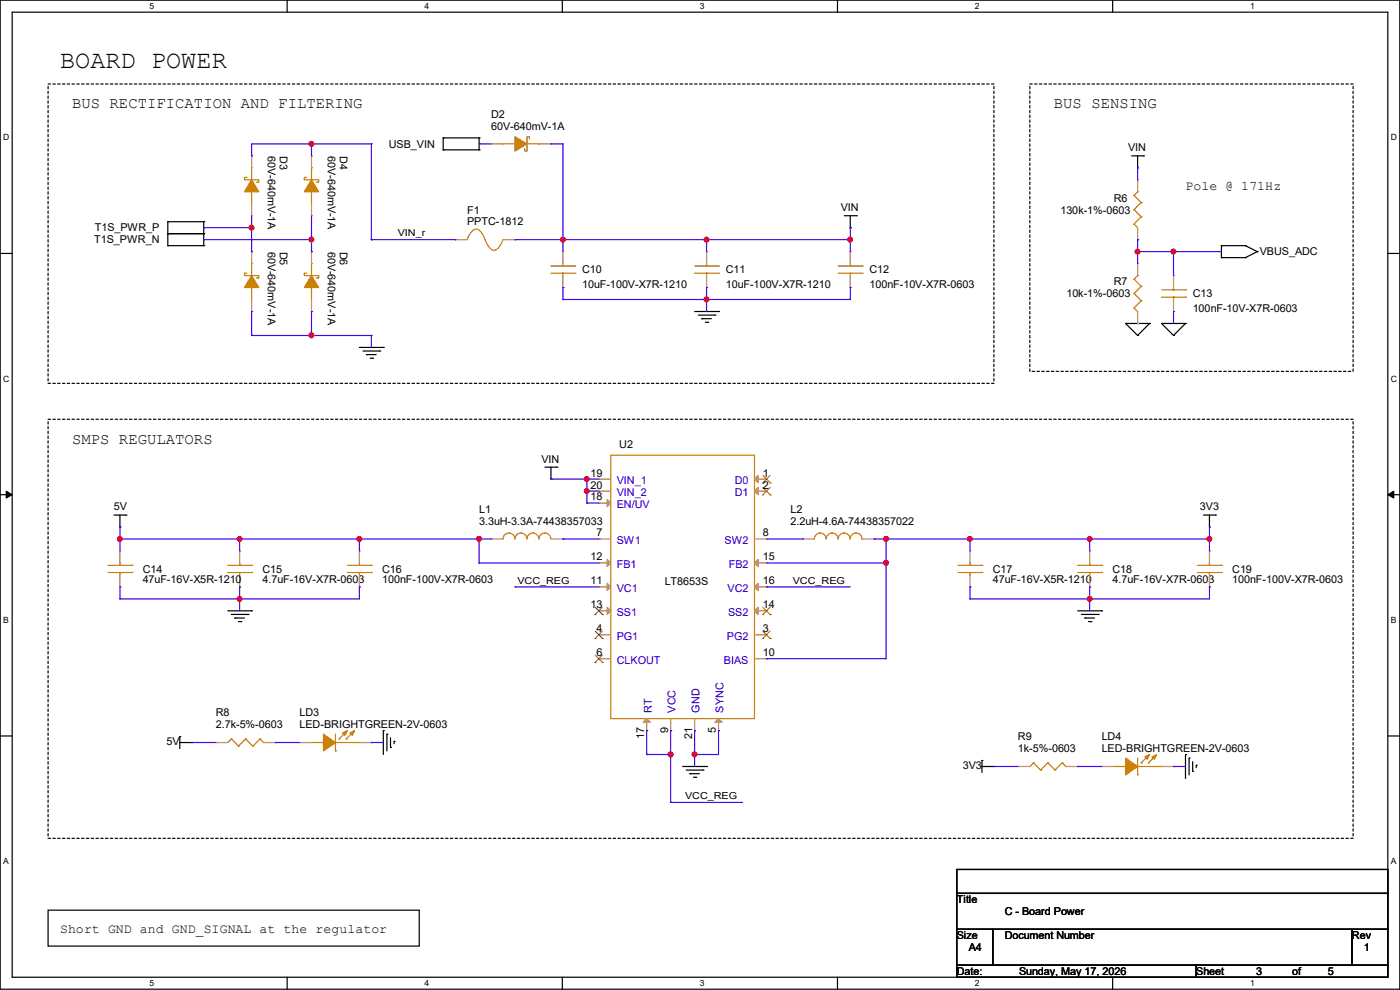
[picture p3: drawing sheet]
<svg xmlns="http://www.w3.org/2000/svg" width="297mm" height="210mm" viewBox="0 0 297 210" stroke-linecap="round" stroke-linejoin="round" font-family="sans-serif">
<path d="M0 0h297v209.8h-297zM2.6 2.6h291.8v204.7h-291.8z" fill="none" stroke="#000" stroke-width=".25"/>
<g fill="#fff">
<path d="M31.7 .3h1v2h-1z"/>
<path d="M31.7 207.6h1v1.9h-1z"/>
</g>
<path d="M60.9 0v2.6M60.9 207.3v2.5" fill="none" stroke="#000" stroke-width=".25"/>
<g fill="#fff">
<path d="M90.1 .3h1v2h-1z"/>
<path d="M90.1 207.6h1v1.9h-1z"/>
</g>
<path d="M119.3 0v2.6M119.3 207.3v2.5" fill="none" stroke="#000" stroke-width=".25"/>
<g fill="#fff">
<path d="M148.5 .3h.9v2h-.9z"/>
<path d="M148.5 207.6h.9v1.9h-.9z"/>
</g>
<path d="M177.7 0v2.6M177.7 207.3v2.5" fill="none" stroke="#000" stroke-width=".25"/>
<g fill="#fff">
<path d="M206.8 .3h1v2h-1z"/>
<path d="M206.8 207.6h1v1.9h-1z"/>
</g>
<path d="M236.1 0v2.6M236.1 207.3v2.5" fill="none" stroke="#000" stroke-width=".25"/>
<g fill="#fff">
<path d="M265.2 .3h1v2h-1z"/>
<path d="M265.2 207.6h1v1.9h-1z"/>
<path d="M.7 28.2h1.2v1.9h-1.2z"/>
<path d="M295.1 28.2h1.2v1.9h-1.2z"/>
<path d="M.7 79.3h1.2v2h-1.2z"/>
<path d="M295.1 79.3h1.2v2h-1.2z"/>
</g>
<path d="M0 53.8h2.6M294.4 53.8h2.6" fill="none" stroke="#000" stroke-width=".25"/>
<g fill="#fff">
<path d="M.7 130.5h1.2v2h-1.2z"/>
<path d="M295.1 130.5h1.1v2h-1.1z"/>
</g>
<path d="M0 104.9h2.6M294.4 104.9h2.6" fill="none" stroke="#000" stroke-width=".25"/>
<path d="M1.3 104.2l1.3 .7-1.3 .8zM294.4 104.9l1.3-.7v1.5z" fill="#000" stroke="#000" stroke-width=".21"/>
<g fill="#fff">
<path d="M.7 181.7h1.2v2h-1.2z"/>
<path d="M295.1 181.7h1.1v2h-1.1z"/>
</g>
<g fill="none" stroke="#000" stroke-width=".25">
<path d="M94 31.8h.1M94 29.3h.1M94 29.3h7.6M94 31.8h7.6M94 29.3v2.5M101.6 29.3h.1M101.6 31.8h.1M101.6 29.3v2.5M240.1 33.1h2.5M241.3 35.6h.1M241.3 33.1v2.5M242.6 33.1h.1"/>
<path d="M35.6 49.6h.1M35.6 47h.1M35.6 52.1h.1M35.6 52.1h7.6M35.6 47h7.6M35.6 49.6h7.6M35.6 47v5.1M43.2 47h.1M43.2 49.6h.1M43.2 52.1h.1M43.2 47v5.1M179.1 45.8h2.6"/>
<path d="M180.4 48.3h.1M180.4 45.8v2.5M181.7 45.8h.1M259.1 54.7h.1M259.1 52.1h.1M259.1 52.1h5.1M259.1 54.7h5.1M259.1 52.1v2.6M264.2 52.1h.1M264.2 54.7h.1M264.2 52.1l2.5 1.3M266.7 53.4h.1"/>
<path d="M266.7 53.4l-2.5 1.3M76.2 73.7h5.1M77 74.5h3.6M77.8 75.2h.1M77.8 75.2h2M78.5 76h.5M79 76h.1M80.6 74.5h.1M81.3 73.7h.1M147.4 66.1h5M148.1 66.8h3.6M148.9 67.6h.1"/>
<path d="M148.9 67.6h2M149.6 68.4h.6M150.2 68.4h.1M151.7 66.8h.1M152.4 66.1h.1M238.8 68.6h.1M238.8 68.6h5.1M238.8 68.6l2.5 2.6M241.3 71.2h.1M243.9 68.6h.1M243.9 68.6l-2.6 2.6M246.4 68.6h.1"/>
<path d="M246.4 68.6h5.1M246.4 68.6l2.6 2.6M249 71.2h.1M251.5 68.6h.1M251.5 68.6l-2.5 2.6M115.6 99.1h2.6M116.9 99.1v2.5M118.2 99.1h.1M24.2 109.3h2.5M25.4 111.8h.1M25.4 109.3v2.5M26.7 109.3h.1"/>
<path d="M116.9 101.6h.1M255.3 109.3h2.6M256.6 111.8h.1M256.6 109.3v2.5M257.9 109.3h.1M48.3 129.6h5.1M49.1 130.3h3.5M49.8 131.1h.1M49.8 131.1h2.1M50.6 131.9h.5M51.1 131.9h.1M52.6 130.3h.1"/>
<path d="M53.4 129.6h.1M228.6 129.6h5.1M229.4 130.3h3.6M230.2 131.1h.1M230.2 131.1h2M230.9 131.9h.5M231.4 131.9h.1M233 130.3h.1M233.7 129.6h.1M0 156.1h2.6M38.1 156.3h.1M38.1 157.5h2.6"/>
<path d="M38.1 156.3v2.5M40.7 157.5h.1M81.3 155h.1M81.3 155v5.1M82.1 155.7h.1M82.1 155.7v3.6M82.8 158.5h.1M82.8 156.5v2M83.6 157.3h.1M83.6 157.3v.5M294.4 156.1h2.6M144.8 162.6h5.1"/>
<path d="M145.6 163.4h3.5M146.3 164.1h.1M146.3 164.1h2.1M147.1 164.9h.5M147.6 164.9h.1M149.1 163.4h.1M149.9 162.6h.1M208.3 161.3h.1M208.3 162.6h2.6M208.3 161.3v2.6M210.9 162.6h.1M251.5 160.1h.1"/>
<path d="M251.5 160.1v5M252.3 160.8h.1M252.3 160.8v3.6M253 163.6h.1M253 161.6v2M253.8 162.3h.1M253.8 162.3v.6M10.2 193.1h78.7v7.6h-78.7zM203 184.4h91.4v5.1h-91.4zM203 189.5h91.4v7.6h-91.4zM203 197.1h7.6v7.7h-7.6zM210.6 197.1h76.2v7.7h-76.2z"/>
<path d="M286.8 197.1h7.6v7.7h-7.6zM203 204.8h50.8v2.5h-50.8zM253.8 204.8h40.6v2.5h-40.6z"/>
</g>
<path d="M10.2 17.8h200.7v63.5h-200.7zM218.5 17.8h68.6v61h-68.6zM10.2 88.9h276.9v88.9h-276.9z" fill="none" stroke="#000" stroke-width=".25" stroke-dasharray=".5"/>
<g fill="none" stroke="#cc8006" stroke-width=".25">
<path d="M52.4 37.6h-.5v.5h3v.6h-.5M53.4 35.6h.1M53.4 35.6v7.6M65.1 37.6h-.5v.5h3v.6h-.5M66.1 35.6h.1M66.1 35.6v7.6M106.7 30.5h7.6M112.3 29.5v-.5h-.5v3h-.5v-.5M114.3 30.5h.1M52.4 58h-.5v.5h3v.5h-.5M53.4 55.9h.1M53.4 55.9v7.6"/>
<path d="M65.1 58h-.5v.5h3v.5h-.5M66.1 55.9h.1M66.1 55.9v7.6M99.1 50.8l.2-.4a3.4 3.4 0 0 1 1.4-1.8h.5l.5 .3 .6 .7 1.2 2.5 .6 .7a1.19 1.19 0 0 0 1.9-.5l.7-1.5M116.9 56.4h5.1M116.9 58h5.1M119.4 58h.1M119.4 56.4h.1M119.4 55.9v.5M119.4 58v.5M122 56.4h.1M122 58h.1"/>
<path d="M147.4 56.4h5M147.4 58h5M149.9 58h.1M149.9 56.4h.1M149.9 55.9v.5M149.9 58v.5M152.4 56.4h.1M152.4 58h.1M177.8 56.4h5.1M177.8 58h5.1M180.4 58h.1M180.4 56.4h.1"/>
<path d="M180.4 55.9v.5M180.4 58v.5M182.9 56.4h.1M182.9 58h.1M240.6 47.5h.1M240.6 44.5h.1M240.6 41.4h.1M240.6 59.2h.1M240.6 47.5l.7 .8M240.6 44.5l1.5 1.5M240.6 41.4l1.5 1.6M240.6 59.2l1.5 1.5"/>
<path d="M241.3 40.7h.1M241.3 58.5h.1M241.3 40.7l-.7 .7M241.3 58.5l-.7 .7M242.1 46h.1M242.1 43h.1M242.1 46l-1.5 1.5M242.1 43l-1.5 1.5M240.6 65.3h.1M240.6 62.3h.1M240.6 65.3l.7 .8M240.6 62.3l1.5 1.5"/>
<path d="M242.1 63.8h.1M242.1 60.7h.1M242.1 63.8l-1.5 1.5M242.1 60.7l-1.5 1.6M246.4 61.5h5.1M246.4 63h5.1M249 63h.1M249 61.5h.1M249 61v.5M249 63v.5M251.5 61.5h.1M251.5 63h.1"/>
<path d="M129.6 96.6h30.5v55.8h-30.5zM22.9 119.9h5.1M25.4 119.9h.1M25.4 119.4v.5M28 119.9h.1M48.3 119.9h5.1M50.8 119.9h.1M50.8 119.4v.5M53.4 119.9h.1M73.7 119.9h5.1M76.2 119.9h.1M76.2 119.4v.5"/>
<path d="M78.8 119.9h.1M106.7 114.3a1.25 1.25 0 0 1 1.3-1.2 1.25 1.25 0 0 1 1.2 1.2M109.3 114.3a1.25 1.25 0 0 1 1.2-1.2 1.25 1.25 0 0 1 1.3 1.2M111.8 114.3a1.25 1.25 0 0 1 1.3-1.2 1.25 1.25 0 0 1 1.2 1.2M114.3 114.3a1.25 1.25 0 0 1 1.3-1.2 1.25 1.25 0 0 1 1.2 1.2M172.8 114.3a1.25 1.25 0 0 1 1.2-1.2 1.25 1.25 0 0 1 1.3 1.2M175.3 114.3a1.25 1.25 0 0 1 1.3-1.2 1.25 1.25 0 0 1 1.2 1.2M177.8 114.3a1.25 1.25 0 0 1 1.3-1.2 1.25 1.25 0 0 1 1.2 1.2M180.4 114.3a1.25 1.25 0 0 1 1.2-1.2 1.25 1.25 0 0 1 1.3 1.2M203.2 119.9h5.1M205.8 119.9h.1M205.8 119.4v.5"/>
<path d="M208.3 119.9h.1M228.6 119.9h5.1M231.2 119.9h.1M231.2 119.4v.5M233.7 119.9h.1M254 119.9h5.1M256.6 119.9h.1M256.6 119.4v.5M259.1 119.9h.1M22.9 121.5h5.1M25.4 121.5h.1M25.4 121.5v.5"/>
<path d="M28 121.5h.1M48.3 121.5h5.1M50.8 121.5h.1M50.8 121.5v.5M53.4 121.5h.1M73.7 121.5h5.1M76.2 121.5h.1M76.2 121.5v.5M78.8 121.5h.1M203.2 121.5h5.1M205.8 121.5h.1M205.8 121.5v.5"/>
<path d="M208.3 121.5h.1M228.6 121.5h5.1M231.2 121.5h.1M231.2 121.5v.5M233.7 121.5h.1M254 121.5h5.1M256.6 121.5h.1M256.6 121.5v.5M259.1 121.5h.1M49.1 156.8h.1M49.1 156.8l-.8 .7M49.1 156.8l1.5 1.5"/>
<path d="M50.6 158.3h.1M52.1 156.8h.1M52.1 156.8l-1.5 1.5M52.1 156.8l1.5 1.5M53.6 158.3h.1M55.2 156.8h.1M55.2 156.8l-1.6 1.5M55.2 156.8l.7 .7M55.9 157.5h.1M66.1 157.5h2.5M68.6 157.5h.1M71.2 159.3h.1"/>
<path d="M71.2 155.7v3.6M71.2 157.5h5M71.9 156.8h.1M73.4 156.8h.1M73.4 155.2l-1.5 1.6M75 155.2l-1.6 1.6M76.2 157.5h.1M219.2 161.8h.1M219.2 161.8l-.7 .8M219.2 161.8l1.6 1.6M220.8 163.4h.1M222.3 161.8h.1"/>
<path d="M222.3 161.8l-1.5 1.6M222.3 161.8l1.5 1.6M223.8 163.4h.1M225.3 161.8h.1M225.3 161.8l-1.5 1.6M225.3 161.8l.8 .8M226.1 162.6h.1M236.3 162.6h2.5M238.8 162.6h.1M241.3 164.4h.1M241.3 160.8v3.6M241.3 162.6h5.1"/>
<path d="M242.1 161.8h.1M243.6 161.8h.1M243.6 160.3l-1.5 1.5M245.2 160.3l-1.6 1.5M246.4 162.6h.1"/>
</g>
<g fill="#cc8006" stroke="#cc8006" stroke-width=".25">
<path d="M53.4 38.1l1.5 2.6h-3z" fill-rule="evenodd"/>
<path d="M66.1 38.1l1.5 2.6h-3z" fill-rule="evenodd"/>
<path d="M238.8 160.8l2.5 1.8-2.5 1.8z" fill-rule="evenodd"/>
<path d="M244.4 160.6l1-.5-.5 1z" fill-rule="evenodd"/>
<path d="M242.9 160.6l1-.5-.5 1z" fill-rule="evenodd"/>
<path d="M66.1 58.5l1.5 2.5h-3z" fill-rule="evenodd"/>
<path d="M109.3 29l2.5 1.5-2.5 1.5z" fill-rule="evenodd"/>
<path d="M53.4 58.5l1.5 2.5h-3z" fill-rule="evenodd"/>
<path d="M68.6 155.7l2.6 1.8-2.6 1.8z" fill-rule="evenodd"/>
<path d="M74.2 155.5l1-.5-.5 1z" fill-rule="evenodd"/>
<path d="M72.7 155.5l1-.5-.5 1z" fill-rule="evenodd"/>
</g>
<g fill="none" stroke="#a84" stroke-width=".25">
<path d="M53.4 33.1h.1M53.4 33.1v2.5M66.1 33.1h.1M66.1 33.1v2.5M104.2 30.5h.1M104.2 30.5h2.5M114.3 30.5h2.6M116.9 30.5h.1M241.3 38.1h.1M241.3 38.1v2.6M53.4 45.8h.1M53.4 53.4h.1"/>
<path d="M53.4 43.2v2.6M53.4 53.4v2.5M66.1 45.8h.1M66.1 53.4h.1M66.1 43.2v2.6M66.1 53.4v2.5M96.6 50.8h.1M96.6 50.8h2.5M106.7 50.8h2.6M109.3 50.8h.1M119.4 53.4h.1M119.4 53.4v2.5"/>
<path d="M119.4 58.5v2.5M149.9 53.4h.1M149.9 53.4v2.5M149.9 58.5v2.5M180.4 53.4h.1M180.4 53.4v2.5M180.4 58.5v2.5M241.3 50.8h.1M241.3 55.9h.1M241.3 48.3v2.5M241.3 55.9v2.6M249 58.5h.1"/>
<path d="M249 58.5v2.5M53.4 66.1h.1M53.4 63.5v2.6M66.1 66.1h.1M66.1 63.5v2.6M119.4 61h.1M149.9 61h.1M180.4 61h.1M241.3 68.6h.1M241.3 66.1v2.5M249 66.1h.1M249 63.5v2.6"/>
<path d="M25.4 116.9h.1M25.4 116.9v2.5M50.8 116.9h.1M50.8 116.9v2.5M76.2 116.9h.1M76.2 116.9v2.5M104.2 114.3h.1M104.2 114.3h2.5M116.9 114.3h2.5M119.4 114.3h.1M127 114.3h.1M127 119.4h.1"/>
<path d="M127 106.7h.1M127 101.6h.1M127 104.2h.1M127 114.3h2.6M127 101.6h2.6M127 104.2h2.6M127 119.4h2.6M127 106.7h2.6M160.1 114.3h2.5M160.1 101.6h2.5M160.1 104.2h2.5M160.1 119.4h2.5"/>
<path d="M162.6 101.6h.1M162.6 104.2h.1M162.6 114.3h.1M162.6 119.4h.1M170.2 114.3h.1M170.2 114.3h2.6M182.9 114.3h2.6M185.5 114.3h.1M205.8 116.9h.1M205.8 116.9v2.5M231.2 116.9h.1M231.2 116.9v2.5"/>
<path d="M256.6 116.9h.1M256.6 116.9v2.5M25.4 124.5h.1M25.4 122v2.5M50.8 124.5h.1M50.8 122v2.5M76.2 124.5h.1M76.2 122v2.5M127 134.7h.1M127 139.7h.1M127 124.5h.1M127 129.6h.1"/>
<path d="M127 134.7h2.6M127 139.7h2.6M127 124.5h2.6M127 129.6h2.6M160.1 134.7h2.5M160.1 139.7h2.5M160.1 124.5h2.5M160.1 129.6h2.5M162.6 134.7h.1M162.6 139.7h.1M162.6 129.6h.1M162.6 124.5h.1"/>
<path d="M205.8 124.5h.1M205.8 122v2.5M231.2 124.5h.1M231.2 122v2.5M256.6 124.5h.1M256.6 122v2.5M45.8 157.5h.1M45.8 157.5h2.5M55.9 157.5h2.6M58.5 157.5h.1M63.5 157.5h.1M63.5 157.5h2.6"/>
<path d="M76.2 157.5h2.6M78.8 157.5h.1M137.2 155h.1M137.2 152.4v2.6M142.3 155h.1M142.3 152.4v2.6M147.4 155h.1M147.4 152.4v2.6M152.4 155h.1M152.4 152.4v2.6M215.9 162.6h.1M215.9 162.6h2.6"/>
<path d="M226.1 162.6h2.5M228.6 162.6h.1M233.7 162.6h.1M233.7 162.6h2.6M246.4 162.6h2.6M249 162.6h.1"/>
</g>
<g fill="#a84" stroke="#a84" stroke-width=".25">
<path d="M160.1 101.6l.7-.7v1.5z"/>
<path d="M160.1 104.2l.7-.8v1.5z"/>
<path d="M152.4 152.4l.8 .8h-1.5z"/>
<path d="M128.8 123.7l.8 .8-.8 .8z"/>
<path d="M128.8 118.7l.8 .7-.8 .8z"/>
<path d="M128.8 128.8l.8 .8-.8 .7z"/>
<path d="M160.1 129.6l.7-.8v1.5z"/>
<path d="M160.1 119.4l.7-.7v1.5z"/>
<path d="M160.1 124.5l.7-.8v1.6z"/>
<path d="M137.2 152.4l.8 .8h-1.6z"/>
<path d="M128.8 106l.8 .7-.8 .8z"/>
</g>
<g fill="none" stroke="#804000" stroke-width=".21">
<path d="M161.8 102.4h.1M161.8 105h.1M161.8 100.9l1.6 1.5M161.8 103.4l1.6 1.6M163.4 100.9l-1.6 1.5M163.4 103.4l-1.6 1.6M163.4 102.4h.1M163.4 105h.1M126.2 135.5h.1M126.2 130.4h.1M126.3 133.9l1.5 1.6M126.3 139l1.5 1.5"/>
<path d="M126.3 128.8l1.5 1.6M127.8 139l-1.6 1.5M127.8 133.9l-1.6 1.6M127.8 128.8l-1.6 1.6M127.8 135.5h.1M127.8 130.4h.1M161.8 135.5h.1M161.8 130.4h.1M161.8 133.9l1.6 1.6M161.8 128.8l1.6 1.6M163.4 133.9l-1.6 1.6M163.4 128.8l-1.6 1.6"/>
<path d="M163.4 135.5h.1M163.4 130.4h.1M126.2 140.5h.1M127.8 140.5h.1"/>
</g>
<g fill="none" stroke="#4200ff" stroke-width=".25">
<path d="M53.4 33.1h.1M66.1 30.5h.1M66.1 30.5v2.6M78.8 30.5h.1M78.8 30.5h-25.4v2.6M78.8 30.5v20.3M101.6 30.5h.1M101.6 30.5h2.6M116.9 30.5h.1M116.9 30.5h2.5v22.9M241.3 35.6h.1M241.3 35.6v2.5"/>
<path d="M43.2 48.3h.1M43.2 50.8h.1M43.2 48.3h10.2M43.2 50.8h22.9M53.4 48.3h.1M53.4 53.4h.1M53.4 45.8v7.6M66.1 50.8h.1M66.1 53.4h.1M66.1 45.8v7.6M78.8 50.8h.1M78.8 50.8h17.8"/>
<path d="M96.6 50.8h.1M109.3 50.8h.1M109.3 50.8h71.1M119.4 50.8h.1M149.9 50.8h.1M149.9 50.8v2.6M180.4 48.3h.1M180.4 50.8h.1M180.4 48.3v5.1M241.3 50.8h.1M241.3 53.4h.1M241.3 50.8v5.1"/>
<path d="M241.3 53.4h17.8M249 53.4h.1M249 53.4v5.1M53.4 71.2h.1M53.4 66.1h.1M53.4 71.2h25.4M53.4 66.1v5.1M66.1 71.2h.1M66.1 66.1h.1M66.1 66.1v5.1M78.8 71.2h.1M78.8 71.2v2.5"/>
<path d="M119.4 61h.1M119.4 63.5h.1M119.4 61v2.5M149.9 61h.1M149.9 63.5h.1M149.9 61v5.1M180.4 61h.1M180.4 61v2.5h-61M249 66.1h.1M249 66.1v2.5M25.4 111.8h.1M25.4 114.3h.1"/>
<path d="M25.4 111.8v5.1M25.4 114.3h78.8M50.8 114.3h.1M50.8 114.3v2.6M76.2 114.3h.1M76.2 114.3v2.6M101.6 114.3h.1M101.6 119.4h.1M101.6 114.3v5.1M101.6 119.4h25.4M116.9 101.6h.1M116.9 101.6h10.1"/>
<path d="M119.4 114.3h.1M119.4 114.3h7.6M124.5 101.6h.1M124.5 104.2h.1M124.5 106.7h.1M124.5 101.6v5.1M124.5 104.2h2.5M124.5 106.7h2.5M162.6 114.3h7.6M162.6 119.4h25.4M170.2 114.3h.1M185.5 114.3h.1"/>
<path d="M185.5 114.3h71.1M188 114.3h.1M188 119.4h.1M188 114.3v25.4h-25.4M205.8 114.3h.1M205.8 114.3v2.6M231.2 114.3h.1M231.2 114.3v2.6M256.6 111.8h.1M256.6 114.3h.1M256.6 111.8v5.1M25.4 124.5h.1"/>
<path d="M25.4 127h.1M25.4 124.5v2.5M50.8 124.5h.1M50.8 127h.1M50.8 124.5v5.1M76.2 124.5h.1M76.2 124.5v2.5h-50.8M109.3 124.5h.1M109.3 124.5h17.7M162.6 124.5h.1M162.6 139.7h.1M162.6 124.5h17.8"/>
<path d="M205.8 124.5h.1M205.8 127h.1M205.8 124.5v2.5M231.2 124.5h.1M231.2 127h.1M231.2 124.5v5.1M256.6 124.5h.1M256.6 124.5v2.5h-50.8M40.7 157.5h.1M40.7 157.5h5.1M58.5 157.5h.1M58.5 157.5h5"/>
<path d="M78.8 157.5h.1M78.8 157.5h2.5M137.2 155h.1M137.2 155v5.1M142.3 155h.1M142.3 155v15.2M147.4 155h.1M147.4 155v7.6M152.4 155h.1M152.4 155v5.1h-5M137.2 160.1h.1M137.2 160.1h5.1"/>
<path d="M142.3 160.1h.1M142.3 170.2h.1M142.3 170.2h15.2M147.4 160.1h.1M210.9 162.6h.1M210.9 162.6h5M228.6 162.6h.1M228.6 162.6h5.1M249 162.6h.1M249 162.6h2.5"/>
</g>
<g fill="#f00" stroke="#f00" stroke-width=".25">
<circle cx="124.5" cy="101.6" r=".49"/>
<circle cx="124.5" cy="104.2" r=".49"/>
<circle cx="256.6" cy="114.3" r=".49"/>
<circle cx="50.8" cy="114.3" r=".49"/>
<circle cx="25.4" cy="114.3" r=".49"/>
<circle cx="101.6" cy="114.3" r=".49"/>
<circle cx="76.2" cy="114.3" r=".49"/>
<circle cx="188" cy="114.3" r=".49"/>
<circle cx="231.2" cy="114.3" r=".49"/>
<circle cx="205.8" cy="114.3" r=".49"/>
<circle cx="188" cy="119.4" r=".49"/>
<circle cx="50.8" cy="127" r=".49"/>
<circle cx="231.2" cy="127" r=".49"/>
<circle cx="142.3" cy="160" r=".49"/>
<circle cx="147.3" cy="160" r=".49"/>
<circle cx="241.3" cy="53.4" r=".49"/>
<circle cx="248.9" cy="53.4" r=".49"/>
<circle cx="119.4" cy="50.8" r=".49"/>
<circle cx="180.4" cy="50.8" r=".49"/>
<circle cx="149.9" cy="50.8" r=".49"/>
<circle cx="66.1" cy="50.8" r=".49"/>
<circle cx="66.1" cy="71.1" r=".49"/>
<circle cx="149.9" cy="63.5" r=".49"/>
<circle cx="66.1" cy="30.5" r=".49"/>
<circle cx="53.4" cy="48.3" r=".49"/>
</g>
<text font-size="5.3" x="12.7" y="14.5">BOARD POWER</text>
<g font-size="3.3">
<text x="15.3" y="23">BUS RECTIFICATION AND FILTERING</text>
<text x="223.6" y="23">BUS SENSING</text>
<text x="15.3" y="94.1">SMPS REGULATORS</text>
</g>
<g font-size="2.8">
<text x="251.5" y="40.4">Pole @ 171Hz</text>
<text x="12.7" y="197.9">Short GND and GND_SIGNAL at the regulator</text>
</g>
<g font-size="2.3">
<text x="104.2" y="25">D2</text>
<text x="104.2" y="27.5">60V-640mV-1A</text>
<text x="56.9" y="33.1" transform="rotate(90 56.9 33.1)">60V-640mV-1A</text>
<text x="59.4" y="33.1" transform="rotate(90 59.4 33.1)">D3</text>
<text x="69.6" y="33.1" transform="rotate(90 69.6 33.1)">60V-640mV-1A</text>
<text x="72.1" y="33.1" transform="rotate(90 72.1 33.1)">D4</text>
<text x="82.5" y="31.3">USB_VIN</text>
<text x="239.3" y="32.1">VIN</text>
<text x="99.1" y="45.3">F1</text>
<text x="99.1" y="47.8">PPTC-1812</text>
<text x="178.4" y="44.8">VIN</text>
<text x="225" y="45.3">130k-1%-0603</text>
<text x="236.3" y="42.8">R6</text>
<text x="20" y="51.6">T1S_PWR_N</text>
<text x="20.1" y="49.1">T1S_PWR_P</text>
<text x="56.9" y="53.4" transform="rotate(90 56.9 53.4)">60V-640mV-1A</text>
<text x="59.4" y="53.4" transform="rotate(90 59.4 53.4)">D5</text>
<text x="69.6" y="53.4" transform="rotate(90 69.6 53.4)">60V-640mV-1A</text>
<text x="72.1" y="53.4" transform="rotate(90 72.1 53.4)">D6</text>
<text x="123.5" y="58">C10</text>
<text x="154" y="58">C11</text>
<text x="184.4" y="58">C12</text>
<text x="267.3" y="54.2">VBUS_ADC</text>
<text x="123.5" y="61">10uF-100V-X7R-1210</text>
<text x="154" y="61">10uF-100V-X7R-1210</text>
<text x="184.4" y="61">100nF-10V-X7R-0603</text>
<text x="226.2" y="63.1">10k-1%-0603</text>
<text x="236.3" y="60.5">R7</text>
<text x="253" y="63.1">C13</text>
<text x="253" y="66.1">100nF-10V-X7R-0603</text>
<text x="131.4" y="95.1">U2</text>
<text x="114.9" y="98.1">VIN</text>
<text x="125.3" y="101.1">19</text>
<text x="161.8" y="101.1">1</text>
<text x="125.3" y="106.2">18</text>
<text x="125.3" y="103.6">20</text>
<text x="161.8" y="103.6">2</text>
<text x="24.2" y="108.3">5V</text>
<text x="101.6" y="108.8">L1</text>
<text x="101.6" y="111.3">3.3uH-3.3A-74438357033</text>
<text x="126.5" y="113.8">7</text>
<text x="161.8" y="113.8">8</text>
<text x="167.7" y="108.8">L2</text>
<text x="167.7" y="111.3">2.2uH-4.6A-74438357022</text>
<text x="254.6" y="108.3">3V3</text>
<text x="125.3" y="118.9">12</text>
<text x="161.8" y="118.9">15</text>
<text x="30.3" y="121.5">C14</text>
<text x="30.3" y="123.8">47uF-16V-X5R-1210</text>
<text x="55.7" y="121.5">C15</text>
<text x="55.7" y="123.8">4.7uF-16V-X7R-0603</text>
<text x="81.1" y="121.5">C16</text>
<text x="81.1" y="123.8">100nF-100V-X7R-0603</text>
<text x="125.3" y="124">11</text>
<text x="141" y="124">LT8653S</text>
<text x="161.8" y="124">16</text>
<text x="210.6" y="121.5">C17</text>
<text x="210.6" y="123.8">47uF-16V-X5R-1210</text>
<text x="236" y="121.5">C18</text>
<text x="236" y="123.8">4.7uF-16V-X7R-0603</text>
<text x="261.4" y="121.5">C19</text>
<text x="261.4" y="123.8">100nF-100V-X7R-0603</text>
<text x="125.3" y="129">13</text>
<text x="161.8" y="129">14</text>
<text x="126.5" y="134.1">4</text>
<text x="161.8" y="134.1">3</text>
<text x="126.5" y="139.2">6</text>
<text x="161.8" y="139.2">10</text>
<text x="45.8" y="152">R8</text>
<text x="45.8" y="154.5">2.7k-5%-0603</text>
<text x="63.5" y="152">LD3</text>
<text x="63.5" y="154.5">LED-BRIGHTGREEN-2V-0603</text>
<text x="141.7" y="155.5" transform="rotate(-90 141.7 155.5)">9</text>
<text x="151.9" y="155.5" transform="rotate(-90 151.9 155.5)">5</text>
<text x="35.3" y="158.1">5V</text>
<text x="136.7" y="156.8" transform="rotate(-90 136.7 156.8)">17</text>
<text x="146.8" y="156.8" transform="rotate(-90 146.8 156.8)">21</text>
<text x="215.9" y="157.1">R9</text>
<text x="215.9" y="159.6">1k-5%-0603</text>
<text x="233.7" y="157.1">LD4</text>
<text x="233.7" y="159.6">LED-BRIGHTGREEN-2V-0603</text>
<text x="204.3" y="163.2">3V3</text>
<text x="203" y="191.6">Title</text>
<text x="213.2" y="194.1">C - Board Power</text>
<text x="203" y="199.2">Size</text>
<text x="205.5" y="201.8">A4</text>
<text x="213.1" y="199.2">Document Number</text>
<text x="286.8" y="199.2">Rev</text>
<text x="289.4" y="201.8">1</text>
<text x="203" y="206.8">Date:</text>
<text x="216.2" y="206.8">Sunday, May 17, 2026</text>
<text x="253.8" y="206.8">Sheet</text>
<text x="266.5" y="206.8">3</text>
<text x="274.1" y="206.8">of</text>
<text x="281.7" y="206.8">5</text>
</g>
<g font-size="2.3" fill="#00c">
<text x="130.9" y="107.8">EN/UV</text>
<text x="130.9" y="102.7">VIN_1</text>
<text x="130.9" y="105.2">VIN_2</text>
<text x="155.9" y="102.7">D0</text>
<text x="155.9" y="105.2">D1</text>
<text x="130.9" y="115.4">SW1</text>
<text x="153.7" y="115.4">SW2</text>
<text x="130.9" y="125.6">VC1</text>
<text x="130.9" y="120.5">FB1</text>
<text x="154.3" y="125.6">VC2</text>
<text x="154.6" y="120.5">FB2</text>
<text x="130.9" y="130.6">SS1</text>
<text x="154.5" y="130.6">SS2</text>
<text x="130.9" y="135.7">PG1</text>
<text x="154.2" y="135.7">PG2</text>
<text x="130.9" y="140.8">CLKOUT</text>
<text x="153.6" y="140.8">BIAS</text>
<text x="138.3" y="151.2" transform="rotate(-90 138.3 151.2)">RT</text>
<text x="143.3" y="151.2" transform="rotate(-90 143.3 151.2)">VCC</text>
<text x="148.4" y="151.2" transform="rotate(-90 148.4 151.2)">GND</text>
<text x="153.5" y="151.2" transform="rotate(-90 153.5 151.2)">SYNC</text>
</g>
<g font-size="2">
<text x="84.4" y="50.1">VIN_r</text>
<text x="109.8" y="123.8">VCC_REG</text>
<text x="168.2" y="123.8">VCC_REG</text>
<text x="145.3" y="169.5">VCC_REG</text>
</g>
<g font-size="1.8">
<text x="31.7" y="1.9">5</text>
<text x="90.1" y="1.9">4</text>
<text x="148.5" y="1.9">3</text>
<text x="206.8" y="1.9">2</text>
<text x="265.2" y="1.9">1</text>
<text x=".7" y="29.8">D</text>
<text x="295.1" y="29.8">D</text>
<text x=".7" y="80.9">C</text>
<text x="295.1" y="80.9">C</text>
<text x=".7" y="132.1">B</text>
<text x="295.1" y="132.1">B</text>
<text x=".7" y="183.3">A</text>
<text x="295.1" y="183.3">A</text>
<text x="31.7" y="209.2">5</text>
<text x="90.1" y="209.2">4</text>
<text x="148.5" y="209.2">3</text>
<text x="206.8" y="209.2">2</text>
<text x="265.2" y="209.2">1</text>
</g>
</svg>
